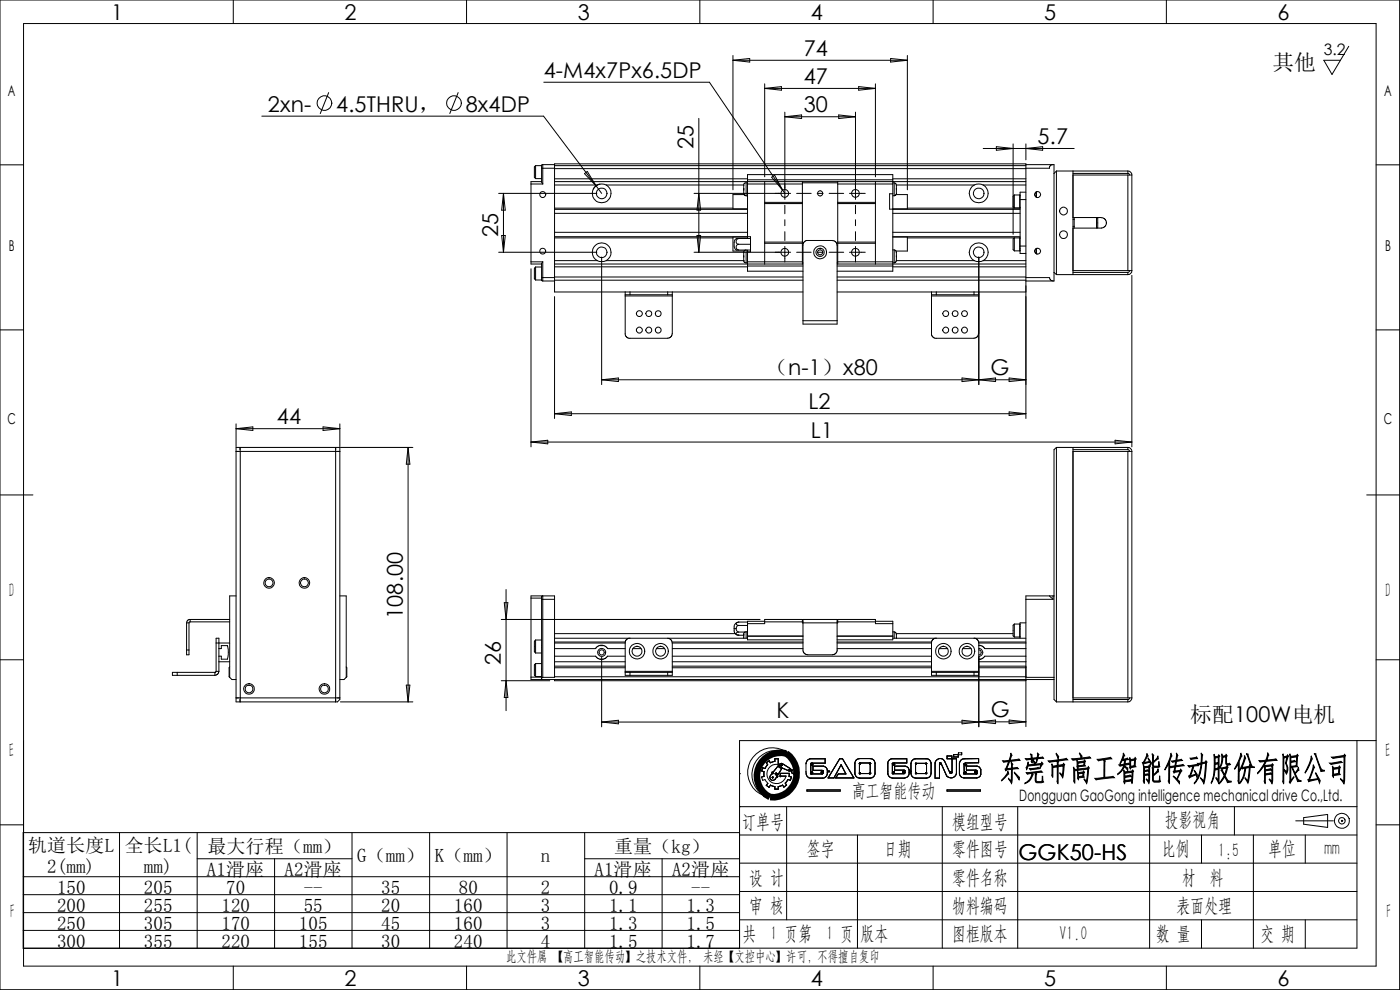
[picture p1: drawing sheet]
<svg xmlns="http://www.w3.org/2000/svg" width="297mm" height="210mm" viewBox="0 0 297 210" stroke-linecap="round" stroke-linejoin="round" font-family="sans-serif">
<g fill="none" stroke="#000" stroke-width=".21">
<path d="M0 0h296.9v209.9h-296.9zM5 5h286.9v199.9h-286.9zM49.5 0v5M69.7 19.6l-1.8 4.5M97.2 19.6l-1.8 4.5M99 0v5M115.4 17.4h35.1l15.5 22.9M148.5 0v5M155.5 12.8h37M155.5 11.8v28.5M155.5 12.8l3.5-.4v.8zM162.2 17.8v19.7"/>
<path d="M162.2 18.8l3.6-.4v.7zM162.2 18.8h23.5M182.2 18.4l3.5 .4-3.5 .3zM185.7 17.8v19.7M188.9 12.4l3.6 .4-3.6 .4zM192.5 11.8v28.5M198 0v5M247.4 0v5M286.1 9.8l-3.5 6-1.8-3h3.6M0 35h5M55.5 24.6h59.8l11.1 14.8M112.6 39h2.5"/>
<path d="M112.6 39v16.5M113.6 35.1v2.8M113.6 35.1a.84 .84 0 0 0-.2 1v.9a.8 .8 0 0 0 .2 .9M113.6 37.9h1.3M113.6 35.1h1.3M114.9 35.2v.5M114.9 35.7h.2M114.9 35.7v3l.2 .3M114.9 38.5h-2.3v.5M115.1 34.9l-.2 .1v.2M115.1 34.9v.8M115.1 34.9h2.5"/>
<path d="M115.1 35.7h2.5M115.1 35.7v3.3M117.6 34.9v.8M117.6 35.1h100M117.6 39.2h9.1M117.6 34.9v-.1h100v.1M117.6 35.7v23.2M117.6 38.5h100M117.6 37.9h41M117.6 35.8h100M124 36.8l.6-.4 1.8 3zM126.4 39.4l1.2 1.6"/>
<path d="M126.7 39.2a2.25 2.25 0 0 1 1.9 0M126.7 39.2a2 2 0 0 0-.6 3.1 2 2 0 0 0 3.1 0 2 2 0 0 0-.6-3.1M127.3 39.1a1.86 1.86 0 0 0-1.4 1M128.6 39.2h29.2M148.3 25.1v28.4M157.8 39.3v1.7M157.8 39.3h.1M158.3 38.8l-.5 .2v.3M158.3 38.8v2.7M158.3 38.8h.3M158.6 38.1v.9M158.6 39v11.6"/>
<path d="M158.6 38.1v-1.1h30.8v1.1M158.6 39h11.6M158.6 38.1h30.8M162.2 38.5v17.5M163.7 37.6l.6-.4 1.7 3.1zM166.5 23.8v18.5M166.5 24.8h15M166.5 24.8l3.6-.4v.7zM170.2 38.8h7.5M170.2 38.5v17.5M177.7 38.5v17.5M177.7 39h11.7"/>
<path d="M177.9 24.4l3.6 .4-3.6 .3zM181.5 23.8v18.5M185.7 38.5v17.5M189.4 38.8h.3v2.7M189.4 38.1v.9M189.4 39v2.1M189.4 37.9h28.2M189.7 38.8l.2 .1 .3 .4M190.2 39.3v1.7M190.2 39.3h.1M190.2 39.2h16.5M206.7 39.2a2.25 2.25 0 0 1 1.9 0"/>
<path d="M206.7 39.2a2 2 0 0 0-.6 3.1 2 2 0 0 0 3.1 0 2 2 0 0 0-.6-3.1M208.6 39.2h9M208.6 31.5h19.3M211.4 31.1l3.5 .4-3.5 .4zM214.9 30.5v19.2M217.6 34.9v.8M217.6 34.9h6v24.7h-6M217.6 30.5v3.4M217.6 35.7v23.2M217.6 31.5l3.6-.4v.8zM223.4 34.9l-.6 .3-.2 .5h-5M224.1 36.3h15.2"/>
<path d="M224.1 36.3v22M224.1 36.3l-.5 .5M227.6 36.3v22M227.6 37.1h11.7M227.6 36.8h11.7M239.3 37.1h.8M239.3 36.8l.2 .1 .1 .2M239.3 36.3a.87 .87 0 0 1 .8 .8M239.3 36.3v.5M239.3 37.1v20.3M240.1 37.1v20.3M291.9 35h5"/>
<path d="M105.8 41h20.8M105.8 53.5h20.8M106.4 50h.8l-.4 3.5zM106.8 41l.4 3.6h-.8zM106.8 41v12.5M112.6 55.5v.5h2.3M112.6 55.5h2.5M112.6 57v37.8M113.6 56.6v2.8M113.6 56.6l-.2 .3v2.2l.2 .3M113.6 59.4h1.3M113.6 56.6h1.3"/>
<path d="M114.9 58.9v.6l.2 .1M114.9 58.9h.2M115.1 58.9v.7M115.1 55.5l-.2 .4v3M115.1 59.6h2.5M115.1 58.9h2.5M115.1 55.5v3.4M117.6 58.9v.7M117.6 50.5h37.9M117.6 49.3h41M117.6 45.3h41M117.6 58.8h52.7"/>
<path d="M117.6 55.3h9.1M117.6 44.2h37.9M117.6 44.4h41M117.6 50.2h41.6v3.2h-.6M117.6 59.6v2.3h15M117.6 59.4h52.7M117.6 56h52.7M117.6 56.6h41M126.7 55.3a2.25 2.25 0 0 0 1.9 0M126.7 55.3a2 2 0 0 1-.6-3 2 2 0 0 1 3.1 0 2 2 0 0 1-.6 3M127.6 54.5v27.1M128.6 55.3h29.2"/>
<path d="M147.2 41h20.5M147.2 53.5h20.5M147.9 50h.7l-.3 3.5zM148.3 41l.3 3.6h-.7zM156.2 50.6a.77 .77 0 0 0-.5 .9v.5a.88 .88 0 0 0 .7 1h.3M156.2 50.6h.5M156.7 50.6a.62 .62 0 0 0-.5 .6 .62 .62 0 0 0 .5 .6M156.7 51.8a.62 .62 0 0 0-.5 .6 .62 .62 0 0 0 .5 .6M156.7 51.8h2.5M156.7 50.6h2.5M156.7 53h2.5M157.8 41v.3l.5 .2"/>
<path d="M157.8 55.3v.2l.5 .3M157.8 41h.1M157.8 54.5h.1M157.8 55.2v.1M157.8 54.5v.7M157.8 54.3h.1M157.8 54.3v.2M157.9 41.3h-2.4v3h3.1M158.2 53l-.4 .3v1M158.3 53v2.8h.3M158.3 41.5h.3M158.6 55.5v.9"/>
<path d="M158.6 53v.4M158.6 56.4v1.1h11.7M158.6 50.3h-3.1v3h2.4M158.6 55.5h11.6M158.6 53.4v2.1M158.6 56.4h11.7M162.2 51.6h8M162.2 42.9h8M162.2 51.4h8M162.2 43.2h8M166 40.3l.5 .7M166.5 43.5v1.8"/>
<path d="M166.5 46.6v1.3M166.5 49.1v1.9M166.5 52.3v3.3M169 41h3.1M169 53.5h3.1M170.2 55.8h.1M173.4 41h1.2M173.4 53.5h1.2M175.9 41h3.1M175.9 53.5h3.1M176.6 51.1h.4l.4 .3 .2 .6v16M176.6 51h-5.5l-.7 .6-.1 16.4"/>
<path d="M177.6 55.8h.1M177.6 58.8h40M177.6 59.4h40M177.6 56h40M177.6 56.4h11.8M177.7 55.5h11.7M177.7 51.6h8M177.7 42.9h8M177.7 51.4h8M177.7 43.2h8M180.2 41h3.4M180.2 53.5h3.4"/>
<path d="M181.5 43.5v1.8M181.5 46.6v1.3M181.5 49.1v1.9M181.5 52.3v3.3M189.4 53h.3v2.8M189.4 55.5v.9M189.4 41.1v14.4M189.4 56.4v1.1h-11.8M189.4 50.3h3.1v3h-2.4M189.4 41.5h.3M189.4 55.8h.3M189.4 49.3h27"/>
<path d="M189.4 45.3h27M189.4 41.1h-.7v3.3h27.7M189.4 50.2h27M189.4 56.6h28.2M189.7 53l.2 .1 .3 .4M190.1 41.3h2.4v3h-3.1M190.2 55.3l-.2 .3-.3 .2M190.2 41h.1M190.2 54.5v.7M190.2 55.2v.1M190.2 53.5v.8M190.2 54.3h.1"/>
<path d="M190.2 54.5h.1M190.2 55.3h16.5M190.2 54.3v.2M190.2 53.5h.1M190.2 41l-.3 .4-.2 .1M192.5 50.5h23.9M192.5 44.2h23.9M206.7 55.3a2.25 2.25 0 0 0 1.9 0M206.7 55.3a2 2 0 0 1-.6-3 2 2 0 0 1 3.1 0 2 2 0 0 1-.6 3M207.6 54.5v27.1M208.6 55.3h9M214.9 50.7l.3-.2v2.7a.84 .84 0 0 1-.3-1z"/>
<path d="M215.2 41.4v2.7M215.2 41.4a2.14 2.14 0 0 0-.3 1.7 .84 .84 0 0 0 .3 1M215.2 41.4h1.1M215.2 44.1h1.1M215.2 53.2h1.1M216.3 41.4h.1M216.3 41.4v2.7M216.4 50.5h-.1v2.7M216.4 53.1l-.1 .1M216.4 44l-.1 .1M216.4 42.3h1.2M216.4 52.2h1.2"/>
<path d="M217.6 58.9v.7M217.6 40.8h-1.2v13h1.2M217.6 59.6v29.2M217.6 58.9h5M219.8 40.7l-.3 .6 .3 .5M219.8 52.7l-.3 .6 .3 .5M219.9 40.6v1.3M219.9 52.7v1.2M222.7 58.9l.1 .5 .6 .2M223.6 57.8l.5 .5M224.1 58.3h15.2M227.6 57.4h11.7"/>
<path d="M227.6 46.1h6M227.6 57.8h11.7M227.6 48h.3M227.6 46.5h.3M227.9 46.1v2.3M232.6 46.1v2.3M232.7 46.1l.2 .2v2l-.2 .1M233.6 46.2l.7 .2 .4 .6-.2 .9-.5 .4-6.4 .1M239.3 57.4h.8M239.3 57.8v.5M239.6 57.4l-.3 .4M240.1 57.4a.87 .87 0 0 1-.8 .9"/>
<path d="M240.1 58.4v36.4M0 70h5M117.6 62.9v25.9M132.6 62.5h1M132.6 61.9h1M132.6 62.5v.3M132.6 62.8v8.2l.5 .6 .5 .2M132.6 61.9v.6M132.6 62.8h10M133.6 61.9h8M133.6 61.9v.6M133.6 62.5h8"/>
<path d="M141.6 62.5h1M141.6 61.9h1M141.6 61.9v.6M142.6 62.5v.3M142.6 62.8v8l-.2 .6-.8 .4h-8M142.6 61.9h27.7M142.6 61.9v.6M170.3 68v.7h7.3v-.7M170.3 68h7.3M177.6 61.9h20M197.6 62.5h1M197.6 61.9h1"/>
<path d="M197.6 62.5v.3M197.6 62.8v8.2l.4 .6 .6 .2M197.6 61.9v.6M198.6 61.9h8M198.6 62.5h8M198.6 61.9v.6M206.6 62.5h1v.3h-10M206.6 61.9h11M206.6 61.9v.6M207.6 70.8l-.4 .7-.6 .3h-8M291.9 70h5M50.1 94.9h22v53.5l-.5 .5h-21.5z"/>
<path d="M50.1 89.9v4.8M50.1 90.9h22M50.1 90.9l3.5-.3v.7zM50.6 95.8h-.5h.9M50.9 95.4v-.5l.1 .9M51 95.8h20.2M51 95.8v52.2M68.5 90.6l3.6 .3-3.6 .4zM71.2 95.4v-.5v.9M71.2 95.8h.9h-.5M71.2 95.8v52.2M72.1 89.9v4.8"/>
<path d="M72.2 94.9h15.4M86.6 94.9v54M86.6 94.9l.4 3.6h-.8zM112.6 93.8h127.5M112.6 93.8l3.6-.4v.7zM117.6 87.8l3.6-.4v.7zM117.6 87.8h100M127.6 80.6h90M127.6 80.6l3.6-.4v.7zM204.1 80.2l7.1 .7v-.7l-7.1 .7zM214.1 87.4l3.5 .4-3.5 .3zM214.1 80.2l3.5 .4-3.5 .3z"/>
<path d="M224.1 94.9v54M224.1 94.9l-.5 .5v53l.5 .5M224.1 94.9h15.2M227.6 94.9v54M227.6 95.8h11.7M227.6 95.4h11.7M236.6 93.4l3.5 .4-3.5 .3zM239.3 95.8h.8M239.3 94.9a.87 .87 0 0 1 .8 .9M239.3 95.4l.3 .4M239.3 94.9v.5M239.3 95.8v52.2"/>
<path d="M240.1 95.8v52.2M0 105h7M289.9 105h7M0 140h5M39.6 137.9v1h.5v-1M39.6 137.9v-5.8h.5v5.8M39.6 137.9h.5M40.3 131.9l-.2 .2M40.3 131.4l-.5 .2-.2 .5M40.3 131.4h8.4M40.3 131.9h8.4M40.3 131.4v.5"/>
<path d="M45.8 136.4v-1h.6v7M45.8 136.4h2.9M45.8 136.4v6M48.2 136.9l.3 1.4-.2 1.5h-1.4v-.6h-.5M48.3 136.9h-1.4v.7h-.5M50.1 126.4h-1.4v17.3M72.1 126.4h1.3v17.3M106.3 131.4h54.9M107 127.8h.7l-.3 3.6zM107.4 125.1v25.6M112.6 126.9v-.5h5v.7M112.6 126.9v16.7"/>
<path d="M112.6 126.9h2.3M113.6 135.8v2.7M113.6 135.8l-.2 .2v2.3l.2 .2M113.6 138.5h1.3M113.6 135.8h1.3M114.9 127.1v-.1a.32 .32 0 0 1-.1-.4 .32 .32 0 0 1 .3-.2v.7M114.9 127.1h.2M114.9 127.1v17M115.1 127.1v16.6M115.1 127.1h2.5M117.6 139.2h8.8l.3 .4 .7 .3 .9-.2 .6-.5h3.7M117.6 137.6h8.8l.3-.5 .7-.2 .9 .1 .6 .6h3.7"/>
<path d="M117.6 137.6v1.6M117.6 127.1v10.5M117.6 139.2v4.5h-2.5M117.6 134.4h38.4M117.6 136.2h15.1M117.6 136.4h15M117.6 135.4h41M127.3 139.8h.7M127.3 136.9h.7M127.6 139.4v14.8M132.6 136.4v6M133.6 135.4l-.7 .2-.2 .4-.1 .4"/>
<path d="M134.2 137.6h1.8M139.2 137.6h1.8M141.6 135.4l.6 .2 .4 .8M142.6 136.4v6M142.6 136.2h27.7M142.6 139.2h55M142.6 136.4h27.7M142.6 137.6h27.7M155.7 133.3v.7l.2 .4 .4 .3h.5M155.7 133.3h.5M156.2 133.3l.1 .6 .4 .2M156.7 132.7l-.4 .1-.1 .5"/>
<path d="M156.7 134.1a.38 .38 0 0 0-.5 .3 .38 .38 0 0 0 .5 .3h1.1M156.7 132.7h1.9M156.7 134.1h1.4M156.8 132a1.22 1.22 0 0 0-1.1 1.3M157.8 134.5v.9M157.8 134.5h.1M157.8 134.5v.5M158.3 134l-.5 .2v.3M158.3 134v1.4M158.3 134h.3M158.6 135v.7h11.7M158.6 132h-1.9a.39 .39 0 0 0-.5 .3 .39 .39 0 0 0 .5 .4"/>
<path d="M158.6 132.3h3.6v-.9h8v.7h7.5v-.7h8v.9h3.7M158.6 132.3v2.7M158.6 135h11.7M158.6 134.9h11.7M162.2 131.8h-3.6v.5M162.2 131.9h8.1M177.6 137.9v-6.5h-7.3v6.7l.5 .6 .6 .2h5.2l.6-.2 .2-.2 .2-.6M177.6 135h11.8M177.6 136.2h20.1M177.6 136.4h20M177.6 137.6h20M177.6 134.9h11.8"/>
<path d="M177.6 131.9h8.1M185.7 131.8h3.7v.5M189.4 134h.3v1.4M189.4 135v.7h-11.8M189.4 132.3v2.7M189.4 135.4h28.2M189.7 134.1h.2l.3 .4M190.2 134.5v.9M190.2 134.5h.1M190.2 134.4h24.7M197.6 136.4v6M198.6 135.4l-.6 .1-.3 .5-.1 .4"/>
<path d="M199.2 137.6h1.8M204.2 137.6h1.8M206.6 135.4l.6 .1 .3 .3 .1 .6M207.6 136.2h10M207.6 136.9l.8 .1 .5 .6h8.7M207.6 137.5a.85 .85 0 0 1 .9 .9 .85 .85 0 0 1-.9 .8M207.6 137.8a.55 .55 0 0 1 .6 .6 .55 .55 0 0 1-.6 .5M207.6 136.4v17.8M207.6 136.4h10M207.6 139.8h.4M207.6 136.9h.4M215.2 132.4v2.7"/>
<path d="M215.2 132.4a.84 .84 0 0 0-.3 .9v.9a.8 .8 0 0 0 .3 .9M215.2 132.4h1.1M215.2 135.1h1.1M216.3 132.4l.1 .1M216.3 132.4v2.7M216.4 135l-.1 .1M217.6 139.2h-8.7l-.5 .5-.8 .2M217.6 137.6v1.6M217.6 132.1h-1.2v3.3M217.6 127.1v10.5M217.6 139.2v14.9M217.6 127.1h5.8"/>
<path d="M222.6 126.4l.8 .7M222.6 126.4h.8M222.6 126.4h-5v.7M223.4 126.4v.7M223.4 126.4h.2M291.9 140h5M37.6 142.6h-1v.7h1M37.6 142.6h8v.7M37.6 143.3h8M37.6 142.6v.7M45.8 142.4l-.2 .3M45.8 142.4h.6"/>
<path d="M46.4 142.4l-.3 .6-.5 .3M46.4 140.4h2.3M48.7 141.5l-.1 .1v2l.6 .5h.9M50.6 148h-.5h.9M51 148l-.1 .9v-.5M51 148h20.2M71.2 148v.9v-.5M71.2 148h.9h-.5M72.2 148.9h15.4M73.4 141.5l.2 .1v2l-.6 .5h-.9M86.2 145.3h.8l-.4 3.6zM106.3 144.4h10.3"/>
<path d="M107.4 144.4l.3 3.6h-.7zM112.6 143.6v.5h111M112.6 143.6h2.3M113.6 140.8v2.7M113.6 140.8l-.2 .2v2.3l.2 .2M113.6 143.5h1.3M113.6 140.8h1.3M115.1 143.7l-.2 .2M117.6 144.1v.3h100M117.6 140.4h15M117.6 141.6h15M117.6 143.6h100"/>
<path d="M117.6 141.3h15M127.6 153.2l3.6-.4v.7zM127.6 153.2h80M132.6 142.6v.7h1M132.6 142.6h1M132.6 142.4v.2M132.6 142.4h10M133.6 142.6v.7M133.6 142.6h8M133.6 143.3h8M141.6 142.6h1M141.6 142.6v.7"/>
<path d="M142.6 142.6v.7h-1M142.6 142.4v.2M142.6 140.4h55M142.6 141.6h55M142.6 141.3h55M160.4 159.9a5.1 5.1 0 0 1 6.4-.3 5.1 5.1 0 0 0-6.7 2.3 5.1 5.1 0 0 0 2 6.8 5.2 5.2 0 0 1-1.7-8.8zM166.7 159.6h.3M166.8 159.4v.3M197.6 142.6v.7h1M197.6 142.6h1M197.6 142.4h10v.2h-1M197.6 142.4v.2"/>
<path d="M198.6 142.6v.7M198.6 142.6h8M198.6 143.3h8M203.3 159.7h.7v.4h-.7zM204.1 152.8l3.5 .4-3.5 .3zM206.6 143.3h1M206.6 142.6v.7M207.6 140.4h10M207.6 141.6h10M207.6 141.3h10M207.6 153.1l3.6-.4v.8zM207.6 153.1h10"/>
<path d="M214.1 152.7l3.5 .4-3.5 .4zM217.6 143.7h6M224.1 148.9h15.2M227.6 148h11.7M227.6 148.4h11.7M239.3 148h.8M239.3 148.4v.5M239.6 148l-.1 .3-.2 .1M240.1 148a.87 .87 0 0 1-.8 .9M287.9 157.1v44h-282.9M291.9 157.1h-135v44.1h-152v-24.6h152M0 175h5"/>
<path d="M25.4 176.6v24.6M41.8 176.6v24.6M74.7 176.6v24.6M91.1 176.6v24.6M107.6 176.6v24.6M124 176.6v24.6M156.9 164.1h.1M156.9 171.1h.1M156.9 177.1h131M156.9 171.1h131M162 168.8h.3M162.1 168.7h.1"/>
<path d="M162.1 168.8h.1M162.1 168.7v.3M163.7 163.8h.3M163.8 164h.3M163.8 164.9h.3M163.8 163.7v.3M163.9 163.9v.3M163.9 164.8v.3M164.4 164.1l.5 .1M164.5 164.3h.3M164.5 164v.3M164.6 164.2h.3"/>
<path d="M164.6 164.2v.3M164.7 164v.4M164.7 164.8h.3M164.8 164v.3M164.8 164.6v.3M165.1 162.4l.2 .4 .6 .1-1.4 2.4a.64 .64 0 0 1-.9 .1 .64 .64 0 0 1-.2-.9zM165.4 164.6h1.4a2.06 2.06 0 0 1-2.5 1.6 2.06 2.06 0 0 1-1.6-2.4 2.06 2.06 0 0 1 2.4-1.7v-1.1h-.7v.5l-1 .3-.2-.4-.6 .4 .3 .4-.6 .8-.5-.1-.2 .6 .5 .2v1l-.6 .1 .3 .7 .5-.1 .6 .8-.3 .4 .6 .4 .2-.5 1 .3v.6h.7v-.6l.9-.3 .3 .5 .6-.5-.3-.4 .6-.7 .5 .1 .2-.7-.5-.1v-.7h-1.9v.8M165.5 162h.4l1.8 1 .4 .4 .2-.2 .7 .2-.1 .2a.4 .4 0 0 0-.5 .2 .4 .4 0 0 0 .1 .5l-.6-.4 .1-.2-.3-.2-.2 .1-2-.9-.2-.4zM165.6 162.3h.3M165.7 162.2h.3M165.7 162.2v.3M165.9 162.1v.2"/>
<path d="M166.9 171.1v24M167.4 163.3h.3M167.5 163.2v.2M168.6 163.9h.3M168.7 164h.3M168.7 163.7v.3M168.9 163.8v.3M171.2 167.6h7.1v.2h-7.1zM171.2 161.3l.6-.3h3.2v.9l-2.7-.1-.3 .2 .1 2.1 2.2 .1a.38 .38 0 0 0 .4-.4 .38 .38 0 0 0-.4-.4h-1.8v-.9h2.2a.97 .97 0 0 1 .8 .9 1.25 1.25 0 0 1-1 1.7h-2.5a1.28 1.28 0 0 1-1-1.5v-1.6zM171.9 164h.3M172 162h.3M172 163.9v.3"/>
<path d="M172.1 161.9v.3M172.1 163.8h.3M172.2 162.2h.3M172.3 163.7v.3M172.3 162.1v.3M174.2 163.8h.3M174.3 163.7v.3M174.3 164h.3M174.4 163.5h.3M174.5 163.9v.3M174.5 163.4v.3M175.7 163.6h.3"/>
<path d="M175.9 163.5v.3M178.1 161h.6l2.4 4h-3.8l.5-.8h1.7l-1.1-2-1.5 2.8h-1.2zM181.7 161.2l.7-.3h2.2a1.02 1.02 0 0 1 1 1.1v2a1.08 1.08 0 0 1-1 1.1h-2.2a1.08 1.08 0 0 1-1-1.1v-2.2zM181.9 177.1v24M182.3 161.9h.3M182.3 164h.3M182.3 162h.3M182.4 161.8l2.2 .1v2.2h-2.3zM182.4 161.8v.3M182.4 163.9v.3M184.4 161.9h.3M184.4 164h.3"/>
<path d="M184.4 162h.3M184.5 161.8v.3M184.5 163.9v.3M184.6 161.8v.3M184.6 163.9v.3M188.6 161.3l.5-.3h3.3v.8h-2.9l-.2 .3 .1 1.9 2.2 .1a.38 .38 0 0 0 .4-.4 .38 .38 0 0 0-.4-.3h-1.8v-.9h2.2a.97 .97 0 0 1 .9 .8 1.27 1.27 0 0 1-1.1 1.8h-2.4a1.19 1.19 0 0 1-1.1-1.5v-1.8zM189.3 164h.3M189.3 162h.3M189.4 161.9v.3M189.4 163.9v.3M189.5 163.8h.3M189.5 162.2h.3"/>
<path d="M189.6 163.7v.3M189.7 162.1v.2M191.5 163.7h.3M191.6 163.6v.3M191.7 164h.3M191.7 163.5h.3M191.8 163.8v.3M191.9 163.4v.3M193 163.6h.3M193.2 163.5v.3M193.7 161.2l.5-.2h2.3a1.01 1.01 0 0 1 1 .9v2.1a1.02 1.02 0 0 1-1 1.1h-2.2a1.08 1.08 0 0 1-1-1.1v-2l.1-.6zM194.2 164h.3"/>
<path d="M194.2 162h.3M194.2 161.9h2.4v2.2h-2.4zM194.3 161.8v.3M194.3 163.9v.3M196.3 164h.3M196.3 162h.3M196.5 161.8v.3M196.5 163.9v.3M199.3 162h.3M199.4 161.8v.3M199.5 161.8v.3M199.9 171.1v30"/>
<path d="M200.9 167.6h7.1v.2h-7.1zM201.6 163.8h.3M201.7 163.7v.3M201.9 161v-.6h-1v.6h2v3a1.18 1.18 0 0 1-.9 1 1.18 1.18 0 0 1-1.2-.4l-1.2-2.8h-.2l-.1 .2M202 160.8v3.1l-.2 .1h-.3l-1.1-2.5a1.07 1.07 0 0 0-1.1-.6 1.07 1.07 0 0 0-.9 .9v3.3h.9v-3.1M202 161h.1M202.3 160.1h1v.5h-1zM203.8 161.3l.7-.3 3.1-.1v.9h-2.8l-.3 .3 .1 1.9 .2 .2 2.4-.1 .1-.5-.3-.2h-2v-.9h2.2a.87 .87 0 0 1 .9 .8v1a.99 .99 0 0 1-.9 .7h-2.7a1.06 1.06 0 0 1-1-.8v-2.4zM204.4 164h.3M204.5 163.9v.3M204.5 162.1h.3M204.6 161.9v.3"/>
<path d="M204.7 163.8h.3M204.8 162.3h.3M204.9 163.7v.3M204.9 162.2v.3M206.8 163.7h.3M206.8 163.9h.3M206.9 163.6v.3M207 163.5h.3M207 163.7v.3M207.1 164.1h.2M207.1 163.4v.3M207.2 164v.3"/>
<path d="M215.9 171.1v30M243.9 171.1v30M254.9 177.1v6M261.9 171.1v6M265.9 177.1v24M274.9 174.1h8M276.6 173.4l5-.6v2.7l-5-.7zM276.9 177.1v6M284.6 174.1h.3M284.7 174v.3M291.9 175h5M4.9 186h152"/>
<path d="M4.9 189.8h152M4.9 193.6h152M4.9 197.4h152M41.8 182.2h32.9M58.3 182.2v19M124 182.2h32.9M140.5 182.2v19M156.9 189.1h131M156.9 195.1h131M156.9 183.1h131M254.9 195.1v6M276.9 195.1v6"/>
<path d="M49.5 204.9v5M99 204.9v5M148.5 204.9v5M198 204.9v5M247.4 204.9v5"/>
<circle cx="68.9" cy="21.9" r="1.55"/>
<circle cx="96.3" cy="21.9" r="1.55"/>
<circle cx="115.1" cy="41.3" r=".65"/>
<circle cx="115.1" cy="53.3" r=".64"/>
<circle cx="127.7" cy="41" r="1.13"/>
<circle cx="127.7" cy="53.5" r="1.13"/>
<circle cx="166.5" cy="41" r=".83"/>
<circle cx="166.5" cy="53.5" r=".83"/>
<circle cx="174" cy="53.5" r="1.37"/>
<circle cx="174" cy="41" r=".55"/>
<circle cx="174" cy="53.5" r=".55"/>
<circle cx="174" cy="53.5" r=".88"/>
<circle cx="181.5" cy="53.5" r=".84"/>
<circle cx="181.5" cy="41" r=".84"/>
<circle cx="207.6" cy="41" r="1.13"/>
<circle cx="207.6" cy="53.5" r="1.13"/>
<circle cx="220.1" cy="53.3" r=".62"/>
<circle cx="220.1" cy="41.3" r=".62"/>
<circle cx="225.6" cy="44.8" r=".81"/>
<circle cx="225.6" cy="49.8" r=".82"/>
<circle cx="135.6" cy="66.5" r=".62"/>
<circle cx="135.6" cy="70" r=".62"/>
<circle cx="137.6" cy="66.5" r=".64"/>
<circle cx="137.6" cy="70" r=".64"/>
<circle cx="139.6" cy="66.5" r=".62"/>
<circle cx="139.6" cy="70" r=".62"/>
<circle cx="200.6" cy="66.5" r=".64"/>
<circle cx="200.6" cy="70" r=".64"/>
<circle cx="202.6" cy="66.5" r=".62"/>
<circle cx="202.6" cy="70" r=".62"/>
<circle cx="204.6" cy="66.5" r=".62"/>
<circle cx="204.6" cy="70" r=".62"/>
<circle cx="57.1" cy="123.6" r="1.13"/>
<circle cx="57.1" cy="123.6" r=".82"/>
<circle cx="64.6" cy="123.6" r="1.13"/>
<circle cx="64.6" cy="123.6" r=".81"/>
<circle cx="127.6" cy="138.4" r=".55"/>
<circle cx="127.6" cy="138.4" r=".85"/>
<circle cx="135.1" cy="138.1" r="1.65"/>
<circle cx="135.1" cy="138.1" r="1.05"/>
<circle cx="140.1" cy="138.1" r="1.65"/>
<circle cx="140.1" cy="138.1" r="1.05"/>
<circle cx="200.1" cy="138.1" r="1.64"/>
<circle cx="200.1" cy="138.1" r="1.06"/>
<circle cx="205.1" cy="138.1" r="1.06"/>
<circle cx="205.1" cy="138.1" r="1.65"/>
<circle cx="52.8" cy="146.2" r=".82"/>
<circle cx="52.8" cy="146.1" r="1.11"/>
<circle cx="68.8" cy="146.2" r=".82"/>
<circle cx="68.8" cy="146.1" r="1.11"/>
<circle cx="284.7" cy="174.1" r=".69"/>
<circle cx="284.7" cy="174.1" r="1.61"/>
</g>
<path d="M162.3 160.9a5 5 0 0 1 4.5-1.1 5.1 5.1 0 0 1 1.9 6 5.1 5.1 0 0 1-5.3 3.3 4.9 4.9 0 0 1-1.1-8.2z" fill="none" stroke="#000" stroke-width="1.4" stroke-linecap="butt"/>
<text font-size="7" x="212" y="165.5">东莞市高工智能传动股份有限公司</text>
<g font-size="4.6">
<text x="23.6" y="4.1">1</text>
<text x="73.1" y="4.1">2</text>
<text x="122.6" y="4.1">3</text>
<text x="172" y="4.1">4</text>
<text x="221.5" y="4.1">5</text>
<text x="271" y="4.1">6</text>
<text x="170.5" y="11.9">74</text>
<text x="115.4" y="16.5">4-M4x7Px6.5DP</text>
<text x="170.5" y="17.8">47</text>
<text x="269.9" y="14.9">其他</text>
<text x="56.9" y="23.7">2xn-</text>
<text x="71.3" y="23.7">4.5THRU，</text>
<text x="98.8" y="23.7">8x4DP</text>
<text x="170.5" y="23.8">30</text>
<text x="147.2" y="31.5" transform="rotate(-90 147.2 31.5)">25</text>
<text x="220.1" y="30.6">5.7</text>
<text x="105.7" y="50.3" transform="rotate(-90 105.7 50.3)">25</text>
<text x="162.6" y="79.6">（n-1）x80</text>
<text x="210.1" y="79.6">G</text>
<text x="171.5" y="86.8">L2</text>
<text x="58.8" y="90">44</text>
<text x="172" y="92.8">L1</text>
<text x="85.5" y="131.3" transform="rotate(-90 85.5 131.3)">108.00</text>
<text x="106.3" y="141.1" transform="rotate(-90 106.3 141.1)">26</text>
<text x="164.7" y="152.2">K</text>
<text x="210.2" y="152.2">G</text>
<text x="252.5" y="153.2">标配100W电机</text>
<text x="216.1" y="182.4">GGK50-HS</text>
<text x="23.6" y="209.1">1</text>
<text x="73.1" y="209.1">2</text>
<text x="122.6" y="209.1">3</text>
<text x="172" y="209.1">4</text>
<text x="221.5" y="209.1">5</text>
<text x="271" y="209.1">6</text>
</g>
<g font-size="4.2">
<text x="1.9" y="126.7">D</text>
<text x="293.9" y="126.7">D</text>
<text x="1.9" y="160.7">E</text>
<text x="293.9" y="160.7">E</text>
<text x="180.7" y="169.3">高工智能传动</text>
<text x="157.4" y="175.6">订单号</text>
<text x="202" y="175.6">模组型号</text>
<text x="247.1" y="175.3">投影视角</text>
<text x="171.2" y="181.4">签字</text>
<text x="187.5" y="181.4">日期</text>
<text x="202" y="181.4">零件图号</text>
<text x="246.5" y="181.4">比例</text>
<text x="258.4" y="181.9">1:5</text>
<text x="269" y="181.4">单位</text>
<text x="281" y="181.4">mm</text>
<text x="158.9" y="187.6">设 计</text>
<text x="202" y="187.6">零件名称</text>
<text x="250.7" y="187.6">材</text>
<text x="256.6" y="187.6">料</text>
<text x="2.2" y="194.7">F</text>
<text x="158.9" y="193.5">审 核</text>
<text x="202" y="193.5">物料编码</text>
<text x="249.6" y="193.5">表面处理</text>
<text x="294.1" y="194.7">F</text>
<text x="157.5" y="199.4">共</text>
<text x="163.4" y="199.4">1 页第</text>
<text x="175.3" y="199.4">1 页</text>
<text x="182.6" y="199.4">版本</text>
<text x="202" y="199.4">图框版本</text>
<text x="224.8" y="199.4">V1.0</text>
<text x="245.2" y="199.4">数 量</text>
<text x="267.4" y="199.4">交 期</text>
</g>
<g font-size="4">
<text x="6" y="180.7">轨道长度L</text>
<text x="10" y="185.3">2(mm)</text>
<text x="26.5" y="180.7">全长L1(</text>
<text x="30.5" y="185.3">mm)</text>
<text x="43.9" y="185.8">A1滑座</text>
<text x="44" y="180.9">最大行程（mm）</text>
<text x="60.4" y="185.8">A2滑座</text>
<text x="75.8" y="182.8">G（mm）</text>
<text x="92.2" y="182.8">K（mm）</text>
<text x="114.8" y="182.8">n</text>
<text x="126.1" y="185.8">A1滑座</text>
<text x="130.3" y="180.9">重量（kg）</text>
<text x="142.6" y="185.8">A2滑座</text>
<text x="12.1" y="189.6">150</text>
<text x="30.5" y="189.6">205</text>
<text x="48" y="189.6">70</text>
<text x="64.4" y="189.6">--</text>
<text x="80.9" y="189.6">35</text>
<text x="97.3" y="189.6">80</text>
<text x="114.8" y="189.6">2</text>
<text x="129.2" y="189.6">0.9</text>
<text x="146.6" y="189.6">--</text>
<text x="12.1" y="193.4">200</text>
<text x="12.1" y="197.2">250</text>
<text x="30.5" y="193.4">255</text>
<text x="30.5" y="197.2">305</text>
<text x="47" y="193.4">120</text>
<text x="47" y="197.2">170</text>
<text x="63.4" y="197.2">105</text>
<text x="64.4" y="193.4">55</text>
<text x="80.9" y="193.4">20</text>
<text x="80.9" y="197.2">45</text>
<text x="96.3" y="193.4">160</text>
<text x="96.3" y="197.2">160</text>
<text x="114.8" y="193.4">3</text>
<text x="114.8" y="197.2">3</text>
<text x="129.2" y="193.4">1.1</text>
<text x="129.2" y="197.2">1.3</text>
<text x="145.6" y="193.4">1.3</text>
<text x="145.6" y="197.2">1.5</text>
<text x="12.1" y="201">300</text>
<text x="30.5" y="201">355</text>
<text x="47" y="201">220</text>
<text x="63.4" y="201">155</text>
<text x="80.9" y="201">30</text>
<text x="96.3" y="201">240</text>
<text x="114.8" y="201">4</text>
<text x="129.2" y="201">1.5</text>
<text x="145.6" y="201">1.7</text>
</g>
<g font-size="3.3">
<text x="280.8" y="11.8">3.2</text>
<text x="216.2" y="169.8">Dongguan GaoGong intelligence mechanical drive Co.,Ltd.</text>
</g>
<g font-size="3.2">
<text x="1.7" y="20.3">A</text>
<text x="293.7" y="20.3">A</text>
<text x="1.9" y="53.3">B</text>
<text x="293.9" y="53.3">B</text>
<text x="1.6" y="89.9">C</text>
<text x="293.5" y="89.9">C</text>
</g>
<g font-size="3.1">
<text x="107.4" y="203.9">此文件属 【高工智能传动】之技术文件,</text>
<text x="149.2" y="203.9">未经【文控中心】许可，不得擅自复印</text>
</g>
</svg>
